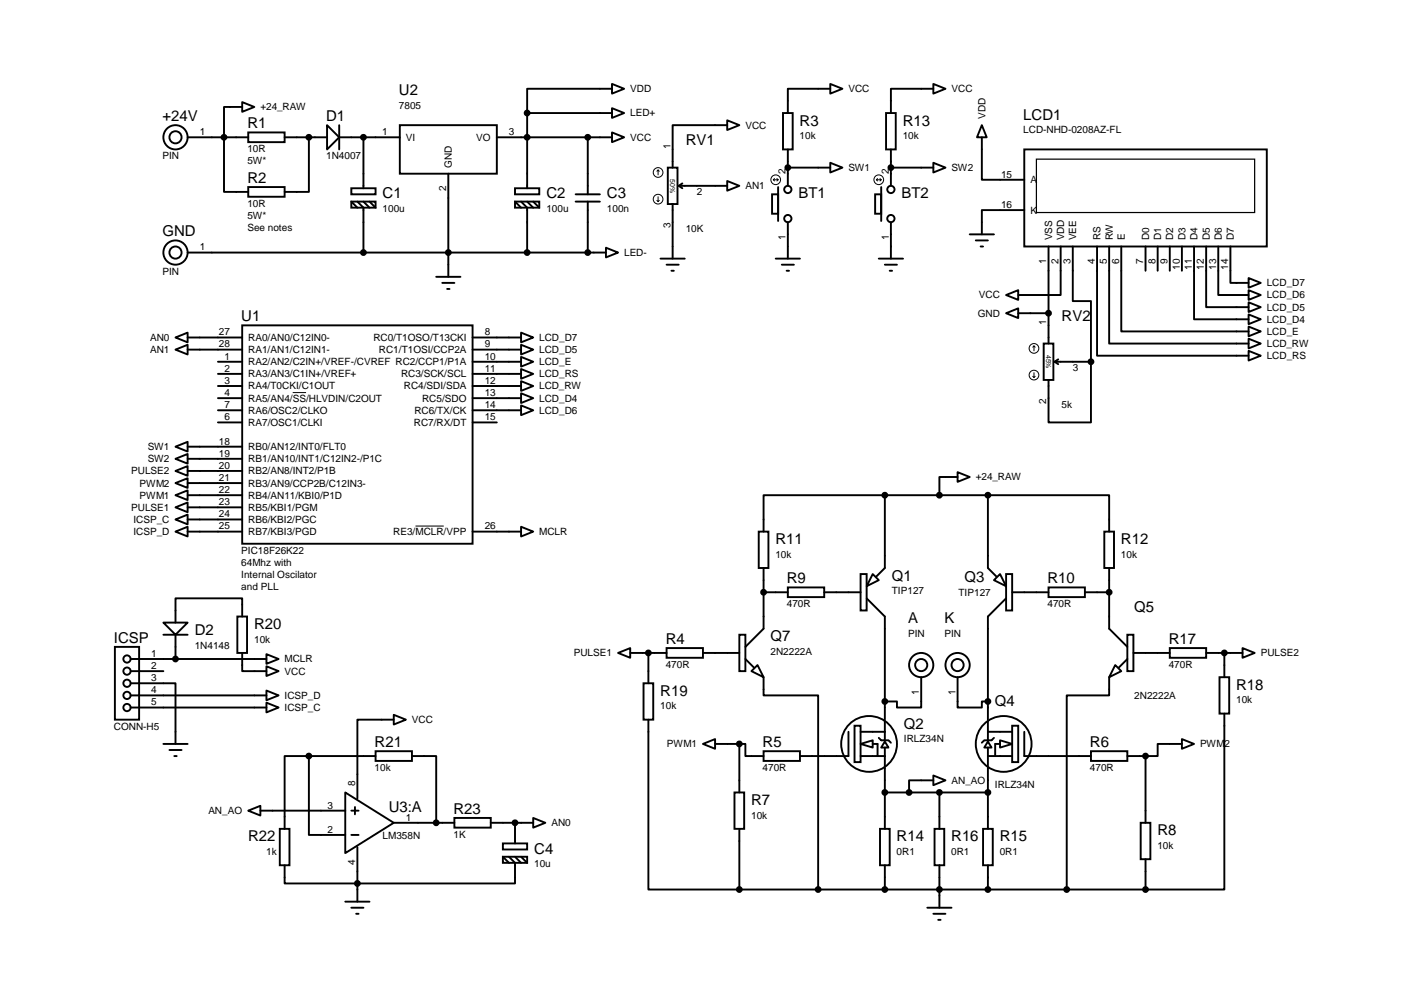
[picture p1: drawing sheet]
<svg xmlns="http://www.w3.org/2000/svg" width="297mm" height="210mm" viewBox="0 0 297 210" stroke-linecap="round" stroke-linejoin="round" font-family="sans-serif">
<g fill="none" stroke="#000" stroke-width=".4">
<path d="M128.2 17.6l2.5 1-2.5 1zM128.2 18.6h-17.8v5.1M173.9 17.6l2.6 1-2.6 1zM173.9 18.6h-8.9v5.1M195.5 17.6l2.6 1-2.6 1zM195.5 18.6h-8.9v5.1M50.7 21.4l2.6 1-2.6 1zM50.7 22.4h-3.8v17.8h5.1M52 27.7h7.6v2.1h-7.6zM52 39.2h7.6v2h-7.6zM52 28.7h-12.7M64.7 28.7v11.5h-5.1"/>
<path d="M68.5 26.2l2.6 2.5-2.6 2.6zM68.5 28.7h-8.9M71.1 26.2v5.1M71.1 28.7h12.7M73.6 39.4h5.1v1.3h-5.1zM76.1 28.7v10.7M83.8 26.2h20.3v10.2h-20.3zM93.9 36.4v21.6M107.9 39.4h5.1v1.3h-5.1zM110.4 23.7v15.7M110.4 23.7h17.8M123.1 28.7v12"/>
<path d="M128.2 27.7l2.5 1-2.5 1.1zM128.2 22.6l2.5 1.1-2.5 1zM128.2 28.7h-24.1M139.9 35.1h2v7.6h-2zM142.2 38.9h10.1M142.2 38.9l.7 .5M142.9 38.4l-.7 .5M152.3 25.2l2.6 1-2.6 1zM152.3 37.9l2.6 1-2.6 1zM152.3 26.2h-11.4v8.9M163 39.2v7.1M164 23.7h2v7.6h-2z"/>
<path d="M165 31.3v7.6M173.9 34.1l2.6 1-2.6 1zM173.9 35.1h-8.9M184.6 39.2v7.1M185.6 23.7h2v7.6h-2zM186.6 31.3v7.6M195.5 34.1l2.6 1-2.6 1zM195.5 35.1h-8.9M205.7 26.2l1 2.5h-2zM205.7 28.7v8.9h8.9M214.6 31.3h50.8v20.3h-50.8zM39.3 52.9h87.6"/>
<path d="M73.6 42.2l1.3 1.3M73.6 42.2h5.1v1.3h-5.1zM74.9 42.2l1.2 1.3v9.4M76.1 42.2l1.3 1.3M77.4 42.2l1.3 1.3M91.4 58h5.1M92.6 59.2h2.6M107.9 42.2l1.3 1.3M107.9 42.2h5.1v1.3h-5.1zM109.2 42.2l1.2 1.3v9.4M110.4 42.2l1.3 1.3M111.7 42.2l1.3 1.3"/>
<path d="M120.6 42.2h5.1M120.6 40.7h5.1M123.1 42.2v10.7M126.9 51.9l2.6 1-2.6 1zM138.4 54.1h5M139.6 55.4h2.6M140.6 56.7h.6M140.9 42.7v11.4M161.7 40.7h1.3v4h-1.3zM162.5 54.1h5.1M163.8 55.4h2.5M164.8 56.7h.5"/>
<path d="M165 46.5v7.6M183.3 40.7h1.3v4h-1.3zM184.1 54.1h5.1M185.4 55.4h2.5M186.4 56.7h.5M186.6 46.5v7.6M203.1 49.1h5.1M204.4 50.3h2.5M205.4 51.6h.5M214.6 44h-8.9v5.1M219.6 51.6v20.3M222.2 51.6v10.2h-8.9"/>
<path d="M224.7 51.6v11.4h3.8v12.7M229.8 51.6v22.9h31.8M232.3 51.6v20.3h29.3M234.9 51.6v17.8h26.7M240 51.6v5.1M242.5 51.6v5.1M245 51.6v5.1M247.6 51.6v5.1M250.1 51.6v15.2h11.5M252.7 51.6v12.7h8.9M255.2 51.6v10.2h6.4M257.7 51.6v7.6h3.9"/>
<path d="M261.6 58.2l2.5 1-2.5 1zM36.8 70.7l2.5-1.1v2.1zM36.8 73.2l2.5-1v2zM39.3 70.7h11.4M39.3 73.2h11.4M45.7 75.7h5M45.7 78.3h5M50.7 68.1h48.3v45.7h-48.3zM93.7 60.5h.5M99 70.7h10.2M99 75.7h10.2M99 78.3h10.2"/>
<path d="M99 73.2h10.2M109.2 79.8l2.5 1-2.5 1zM109.2 77.3l2.5 1-2.5 1zM109.2 72.2l2.5 1-2.5 1zM109.2 69.6l2.5 1.1-2.5 1zM109.2 74.7l2.5 1-2.5 1.1zM210.8 65.6l2.5-1v2zM210.8 61.8l2.5-1.1v2.1zM213.3 65.6h6.3M218.6 71.9h2.1v7.6h-2.1zM220.9 75.7h7.6M220.9 75.7l.8 .5"/>
<path d="M221.7 75.2l-.8 .5M228.5 75.7v12.7h-8.9v-8.9M261.6 60.7l2.5 1.1-2.5 1zM261.6 63.3l2.5 1-2.5 1zM261.6 65.8l2.5 1-2.5 1.1zM261.6 68.4l2.5 1-2.5 1zM261.6 70.9l2.5 1-2.5 1zM261.6 73.4l2.5 1.1-2.5 1zM36.8 93.5l2.5-1v2zM36.8 98.6l2.5-1v2zM36.8 96.1l2.5-1.1v2.1zM39.3 93.5h11.4"/>
<path d="M39.3 98.6h11.4M39.3 96.1h11.4M45.7 85.9h5M45.7 83.4h5M45.7 80.8h5M45.7 88.4h5M99 85.9h10.2M99 83.4h10.2M99 80.8h10.2M99 88.4h5.1M109.2 84.9l2.5 1-2.5 1zM109.2 82.3l2.5 1.1-2.5 1z"/>
<path d="M200.6 98.8l2.5 1.1-2.5 1zM200.6 99.9h-3.8v3.8M36.8 108.8l2.5-1.1v2.1zM36.8 111.3l2.5-1v2zM36.8 103.7l2.5-1v2zM36.8 101.1l2.5-1v2.1zM36.8 106.2l2.5-1v2zM39.3 108.8h11.4M39.3 111.3h11.4M39.3 103.7h11.4M39.3 101.1h11.4M39.3 106.2h11.4"/>
<path d="M99 111.3h10.2M109.2 110.3l2.5 1-2.5 1zM158.9 111.3h2.1v7.6h-2.1zM160 118.9v12.7l-3.9 3.8M185.4 103.7h-25.4v7.6M185.4 103.7v15.2l-1.8 1.8M185.4 103.7h21.5M206.9 103.7h25.4v7.6M206.9 103.7v15.2l1.8 1.8M231.3 111.3h2.1v7.6h-2.1zM232.3 118.9v12.7l3.9 3.8M24.1 135.4h5v15.3h-5z"/>
<path d="M27.4 138h28.4M34.2 130.3h5.1l-2.5 2.6zM34.2 132.9h5.1M36.8 132.9v5.1M49.7 129.1h2v7.6h-2zM50.7 129.1v-3.8h-13.9v5M50.7 136.7v3.8h5.1M55.8 136.9l2.6 1.1-2.6 1zM55.8 139.5l2.6 1-2.6 1zM129.5 136.7l2.5-1v2zM132 136.7h7.6M135.8 136.7v6.3"/>
<path d="M139.6 135.7h7.7v2h-7.7zM147.3 136.7h7.6M154.9 132.9h1.2v7.6h-1.2zM156.1 138l1.8 1.7M160 124h5M165 123h7.7v2h-7.7zM180.3 124h-7.6M180.3 120.2h1.2v7.6h-1.2zM181.5 125.3l3.9 3.8v21.6M182.8 120.2l1.3 1.3-2.6 1.2zM208.2 121.5l1.3-1.3 1.3 2.5zM210.8 120.2h1.2v7.6h-1.2z"/>
<path d="M210.8 125.3l-3.9 3.8v21.6M212 124h7.6M219.6 123h7.7v2h-7.7zM232.3 124h-5M233.6 139.2l1.3 1.3-2.6 1.3zM236.2 132.9h1.2v7.6h-1.2zM236.2 138l-1.8 1.7M237.4 136.7h7.6M245 135.7h7.7v2h-7.7zM252.7 136.7h7.6M256.5 136.7v5.1M260.3 135.7l2.5 1-2.5 1z"/>
<path d="M27.4 143h9.4v12.7M27.4 145.6h28.4M27.4 140.5h6.8M34.2 155.7h5.1M35.5 157h2.5M36.5 158.3h.5M55.8 144.6l2.6 1-2.6 1zM55.8 147.1l2.6 1-2.6 1zM55.8 148.1h-28.4M64.7 158.3h-5.1v15.2M64.7 158.3h14M64.7 158.3v16.5h7.6"/>
<path d="M78.7 157.3h7.6v2h-7.6zM82.5 149.6l2.5 1.1-2.5 1zM82.5 150.7h-7.6v16.5M86.3 158.3h5.1v14M134.8 143h2v7.7h-2zM135.8 150.7v35.5h19.1M147.3 155.7l2.5-1v2.1zM149.8 155.7h5.1M154.9 155.7v10.2M154.9 155.7h1.2v2.6h3.9M157.4 140.5l1.3-1.3 1.3 2.6zM160 157.3h7.6v2h-7.6z"/>
<path d="M160 141.8v3.8h11.4v40.6M177.7 153.2v5.1h-10.1M179 151.9h1.3v7.7h-1.3zM180.3 155.7l2.5-.7v1.5zM180.3 158.3h5.1M180.3 153.2h5.1M182.8 155.7h1v2.6M184.1 154.5l.5 .5h1.5l.5 .5M185.4 150.9v4.1M185.4 156.5v17M185.4 155.2l.7 1.3h-1.5zM193 141.8v6.3h-5.1v-1.2h-2.5"/>
<path d="M200.6 141.8v6.3h5.1v-1.2h1.2M206.9 153.2h5.1M206.9 158.3h5.1M206.9 155.2l.8 1.3h-1.5zM206.9 150.9v4.1M206.9 156.5v17M208.2 154.5l-.5 .5h-1.5l-.5 .5M209.5 155.7h-1v2.6M209.5 155l2.5 .7-2.5 .8zM212 151.9h1.3v7.7h-1.3zM214.6 153.2v5.1h13.9M228.5 157.3h7.7v2h-7.7z"/>
<path d="M232.3 141.8v3.8h-8.8v40.6M240 158.3v14M240 158.3h-3.8M247.6 154.7l2.5 1-2.5 1.1zM247.6 155.7h-5.1v2.6h-2.5M255.5 141.8h2v7.6h-2zM256.5 149.4v36.8h-16.5M52 169.7l2.5-1v2zM54.5 169.7h17.8M58.6 173.5h2v7.6h-2zM72.3 165.9l10.2 6.4-10.2 6.3zM73.6 169.7h1.5"/>
<path d="M73.6 174.8h1.5M74.4 169v1.5M74.9 177.3v11.5M82.5 172.3h12.7M95.2 171.2h7.6v2.1h-7.6zM102.8 172.3h8.9M105.3 176.6h5.1v1.2h-5.1zM105.3 179.4h5.1v1.2h-5.1zM105.3 179.4l1.3 1.2M106.6 179.4l1.3 1.2v4.4h-48.3v-3.9M107.9 172.3v4.3M107.9 179.4l1.3 1.2"/>
<path d="M109.2 179.4l1.2 1.2M111.7 171.2l2.5 1.1-2.5 1zM153.9 165.9h2v7.6h-2zM154.9 173.5v12.7M184.3 173.5h2.1v7.6h-2.1zM185.4 165.9h21.5M195.5 162.3l2.6 1.1-2.6 1zM195.5 163.4h-5.1v2.5M195.8 173.5h2v7.6h-2zM196.8 165.9v7.6M205.9 173.5h2.1v7.6h-2.1zM238.9 172.3h2.1v7.6h-2.1z"/>
<path d="M240 179.9v6.3M72.3 188.8h5.1M73.6 190h2.5M74.6 191.3h.5M154.9 186.2h85.1M185.4 181.1v5.1M194.2 190h5.1M195.5 191.3h2.6M196.5 192.6h.5M196.8 181.1v8.9M206.9 181.1v5.1"/>
<circle cx="36.8" cy="28.7" r="1.27"/>
<circle cx="36.8" cy="28.7" r="2.54"/>
<circle cx="165" cy="39.7" r=".76"/>
<circle cx="186.6" cy="39.7" r=".76"/>
<circle cx="36.8" cy="52.9" r="1.27"/>
<circle cx="36.8" cy="52.9" r="2.54"/>
<circle cx="165" cy="45.8" r=".76"/>
<circle cx="186.6" cy="45.8" r=".76"/>
<circle cx="26.6" cy="138" r=".76"/>
<circle cx="193" cy="139.2" r="1.27"/>
<circle cx="193" cy="139.2" r="2.54"/>
<circle cx="200.6" cy="139.2" r="1.27"/>
<circle cx="200.6" cy="139.2" r="2.54"/>
<circle cx="26.6" cy="143" r=".76"/>
<circle cx="26.6" cy="148.1" r=".76"/>
<circle cx="26.6" cy="145.6" r=".76"/>
<circle cx="26.6" cy="140.5" r=".76"/>
<circle cx="182" cy="155.7" r="5.8"/>
<circle cx="210.2" cy="155.7" r="5.8"/>
</g>
<g fill="none" stroke="#000" stroke-width=".21">
<path d="M137.9 35.6v1M137.9 35.6l-.3 .3M137.9 35.6l.2 .3M162 37.6h1M162.2 37.4l-.2 .2 .2 .3M162.7 37.4l.3 .2M163 37.6l-.3 .3M183.6 37.6h1M183.8 37.4l-.2 .2 .2 .3M184.3 37.4l.3 .2M184.6 37.6l-.3 .3M137.6 42l.3 .2"/>
<path d="M137.9 41.2v1M138.1 42l-.2 .2M216.3 78.8l.3 .2M216.6 72.4v1M216.6 78v1M216.6 72.4l-.3 .3M216.6 72.4l.2 .3M216.8 78.8l-.2 .2M61.3 82.2h2.8M87 110.1h6"/>
<circle cx="137.9" cy="36.1" r="1.02"/>
<circle cx="162.5" cy="37.6" r="1.02"/>
<circle cx="184.1" cy="37.6" r="1.02"/>
<circle cx="137.9" cy="41.7" r="1.02"/>
<circle cx="216.6" cy="72.9" r="1.02"/>
<circle cx="216.6" cy="78.5" r="1.02"/>
</g>
<g fill="#000" stroke="#000" stroke-width=".4">
<circle cx="46.9" cy="28.7" r=".51"/>
<circle cx="64.7" cy="28.7" r=".51"/>
<circle cx="76.1" cy="28.7" r=".51"/>
<circle cx="110.4" cy="28.7" r=".51"/>
<circle cx="110.4" cy="23.7" r=".51"/>
<circle cx="123.1" cy="28.7" r=".51"/>
<circle cx="165" cy="35.1" r=".51"/>
<circle cx="186.6" cy="35.1" r=".51"/>
<circle cx="76.1" cy="52.9" r=".51"/>
<circle cx="93.9" cy="52.9" r=".51"/>
<circle cx="110.4" cy="52.9" r=".51"/>
<circle cx="123.1" cy="52.9" r=".51"/>
<circle cx="219.6" cy="65.6" r=".51"/>
<circle cx="228.5" cy="75.7" r=".51"/>
<circle cx="185.4" cy="103.7" r=".51"/>
<circle cx="196.8" cy="103.7" r=".51"/>
<circle cx="206.9" cy="103.7" r=".51"/>
<circle cx="36.8" cy="138" r=".51"/>
<circle cx="135.8" cy="136.7" r=".51"/>
<circle cx="160" cy="124" r=".51"/>
<circle cx="232.3" cy="124" r=".51"/>
<circle cx="256.5" cy="136.7" r=".51"/>
<circle cx="64.7" cy="158.3" r=".51"/>
<circle cx="154.9" cy="155.7" r=".51"/>
<circle cx="185.4" cy="146.9" r=".51"/>
<circle cx="206.9" cy="146.9" r=".51"/>
<circle cx="240" cy="158.3" r=".51"/>
<circle cx="91.4" cy="172.3" r=".51"/>
<circle cx="107.9" cy="172.3" r=".51"/>
<circle cx="185.4" cy="165.9" r=".51"/>
<circle cx="190.4" cy="165.9" r=".51"/>
<circle cx="196.8" cy="165.9" r=".51"/>
<circle cx="206.9" cy="165.9" r=".51"/>
<circle cx="74.9" cy="185" r=".51"/>
<circle cx="154.9" cy="186.2" r=".51"/>
<circle cx="171.4" cy="186.2" r=".51"/>
<circle cx="185.4" cy="186.2" r=".51"/>
<circle cx="196.8" cy="186.2" r=".51"/>
<circle cx="206.9" cy="186.2" r=".51"/>
<circle cx="223.5" cy="186.2" r=".51"/>
<circle cx="240" cy="186.2" r=".51"/>
</g>
<path d="M217.1 33.3h45.7v11.2h-45.7z" fill="none" stroke="#000" stroke-width=".25"/>
<g font-size="3.1">
<text x="83.6" y="20">U2</text>
<text x="34" y="25.3">+24V</text>
<text x="51.8" y="26.9">R1</text>
<text x="68.3" y="25.3">D1</text>
<text x="167.5" y="26.3">R3</text>
<text x="189.1" y="26.3">R13</text>
<text x="214.4" y="25">LCD1</text>
<text x="143.7" y="30.4">RV1</text>
<text x="51.8" y="38.3">R2</text>
<text x="80.2" y="41.6">C1</text>
<text x="114.4" y="41.6">C2</text>
<text x="127.1" y="41.6">C3</text>
<text x="167.3" y="41.6">BT1</text>
<text x="188.8" y="41.6">BT2</text>
<text x="34" y="49.5">GND</text>
<text x="50.5" y="67.2">U1</text>
<text x="222.4" y="67.2">RV2</text>
<text x="162.4" y="113.9">R11</text>
<text x="234.8" y="113.9">R12</text>
<text x="164.8" y="122.1">R9</text>
<text x="186.8" y="121.5">Q1</text>
<text x="202.1" y="121.8">Q3</text>
<text x="219.4" y="122.1">R10</text>
<text x="53.2" y="131.7">R20</text>
<text x="190.2" y="130.4">A</text>
<text x="197.8" y="130.4">K</text>
<text x="237.6" y="128.2">Q5</text>
<text x="23.9" y="134.5">ICSP</text>
<text x="40.8" y="133">D2</text>
<text x="139.4" y="134.8">R4</text>
<text x="161.4" y="134.2">Q7</text>
<text x="244.8" y="134.8">R17</text>
<text x="138.3" y="145.7">R19</text>
<text x="208.4" y="147.7">Q4</text>
<text x="258.9" y="144.4">R18</text>
<text x="189.4" y="152.5">Q2</text>
<text x="78.5" y="156.4">R21</text>
<text x="159.7" y="156.4">R5</text>
<text x="228.3" y="156.4">R6</text>
<text x="81.4" y="170.1">U3:A</text>
<text x="95" y="170.3">R23</text>
<text x="157.3" y="168.5">R7</text>
<text x="52" y="176.1">R22</text>
<text x="111.9" y="178.7">C4</text>
<text x="187.8" y="176.1">R14</text>
<text x="199.3" y="176.1">R16</text>
<text x="209.4" y="176.1">R15</text>
<text x="242.4" y="174.9">R8</text>
</g>
<g font-size="2.1">
<text x="54.5" y="23.1">+24_RAW</text>
<text x="83.6" y="22.8">7805</text>
<text x="132" y="19.3">VDD</text>
<text x="177.7" y="19.3">VCC</text>
<text x="199.3" y="19.3">VCC</text>
<text x="41.8" y="28.3">1</text>
<text x="80" y="28.3">1</text>
<text x="85" y="29.5">VI</text>
<text x="99.8" y="29.5">VO</text>
<text x="106.6" y="28.3">3</text>
<text x="132" y="29.5">VCC</text>
<text x="132" y="24.4">LED+</text>
<text x="156.1" y="26.9">VCC</text>
<text x="167.5" y="29.2">10k</text>
<text x="189.1" y="29.2">10k</text>
<text x="206.4" y="24.9" transform="rotate(-90 206.4 24.9)">VDD</text>
<text x="214.4" y="27.9">LCD-NHD-0208AZ-FL</text>
<text x="34" y="33.4">PIN</text>
<text x="51.8" y="31.9">10R</text>
<text x="51.8" y="34.4">5W*</text>
<text x="68.3" y="33.4">1N4007</text>
<text x="94.7" y="35.1" transform="rotate(-90 94.7 35.1)">GND</text>
<text x="140.4" y="31.3" transform="rotate(-90 140.4 31.3)">1</text>
<text x="177.7" y="35.8">SW1</text>
<text x="199.3" y="35.8">SW2</text>
<text x="93.4" y="40.1" transform="rotate(-90 93.4 40.1)">2</text>
<text x="146" y="40.8">2</text>
<text x="156.1" y="39.6">AN1</text>
<text x="164.6" y="36.4" transform="rotate(-90 164.6 36.4)">2</text>
<text x="186.2" y="36.4" transform="rotate(-90 186.2 36.4)">2</text>
<text x="209.7" y="37.2">15</text>
<text x="215.8" y="38.4">A</text>
<text x="51.8" y="43.3">10R</text>
<text x="51.8" y="45.8">5W*</text>
<text x="80.2" y="44.4">100u</text>
<text x="114.4" y="44.4">100u</text>
<text x="127.1" y="44.4">100n</text>
<text x="140.4" y="47.7" transform="rotate(-90 140.4 47.7)">3</text>
<text x="209.7" y="43.5">16</text>
<text x="215.8" y="44.7">K</text>
<text x="41.8" y="52.4">1</text>
<text x="51.8" y="48.4">See notes</text>
<text x="130.7" y="53.6">LED-</text>
<text x="143.7" y="48.6">10K</text>
<text x="164.6" y="50.2" transform="rotate(-90 164.6 50.2)">1</text>
<text x="186.2" y="50.2" transform="rotate(-90 186.2 50.2)">1</text>
<text x="220.4" y="50.3" transform="rotate(-90 220.4 50.3)">VSS</text>
<text x="222.9" y="50.3" transform="rotate(-90 222.9 50.3)">VDD</text>
<text x="225.5" y="50.3" transform="rotate(-90 225.5 50.3)">VEE</text>
<text x="230.5" y="50.3" transform="rotate(-90 230.5 50.3)">RS</text>
<text x="233.1" y="50.3" transform="rotate(-90 233.1 50.3)">RW</text>
<text x="235.6" y="50.3" transform="rotate(-90 235.6 50.3)">E</text>
<text x="240.7" y="50.3" transform="rotate(-90 240.7 50.3)">D0</text>
<text x="243.2" y="50.3" transform="rotate(-90 243.2 50.3)">D1</text>
<text x="245.8" y="50.3" transform="rotate(-90 245.8 50.3)">D2</text>
<text x="248.3" y="50.3" transform="rotate(-90 248.3 50.3)">D3</text>
<text x="250.9" y="50.3" transform="rotate(-90 250.9 50.3)">D4</text>
<text x="253.4" y="50.3" transform="rotate(-90 253.4 50.3)">D5</text>
<text x="255.9" y="50.3" transform="rotate(-90 255.9 50.3)">D6</text>
<text x="258.5" y="50.3" transform="rotate(-90 258.5 50.3)">D7</text>
<text x="34" y="57.5">PIN</text>
<text x="219.2" y="55.3" transform="rotate(-90 219.2 55.3)">1</text>
<text x="221.7" y="55.3" transform="rotate(-90 221.7 55.3)">2</text>
<text x="224.3" y="55.3" transform="rotate(-90 224.3 55.3)">3</text>
<text x="229.3" y="55.3" transform="rotate(-90 229.3 55.3)">4</text>
<text x="231.9" y="55.3" transform="rotate(-90 231.9 55.3)">5</text>
<text x="234.4" y="55.3" transform="rotate(-90 234.4 55.3)">6</text>
<text x="239.5" y="55.3" transform="rotate(-90 239.5 55.3)">7</text>
<text x="242" y="55.3" transform="rotate(-90 242 55.3)">8</text>
<text x="244.6" y="55.3" transform="rotate(-90 244.6 55.3)">9</text>
<text x="247.1" y="56.5" transform="rotate(-90 247.1 56.5)">10</text>
<text x="249.7" y="56.5" transform="rotate(-90 249.7 56.5)">11</text>
<text x="252.2" y="56.5" transform="rotate(-90 252.2 56.5)">12</text>
<text x="254.7" y="56.5" transform="rotate(-90 254.7 56.5)">13</text>
<text x="257.3" y="56.5" transform="rotate(-90 257.3 56.5)">14</text>
<text x="265.4" y="59.9">LCD_D7</text>
<text x="205.1" y="62.5">VCC</text>
<text x="265.4" y="62.5">LCD_D6</text>
<text x="265.4" y="65">LCD_D5</text>
<text x="31.4" y="71.4">AN0</text>
<text x="45.9" y="70.2">27</text>
<text x="52" y="71.4">RA0/AN0/C12IN0-</text>
<text x="78.2" y="71.4">RC0/T1OSO/T13CKI</text>
<text x="101.5" y="70.2">8</text>
<text x="113" y="71.4">LCD_D7</text>
<text x="204.8" y="66.3">GND</text>
<text x="219.2" y="68.1" transform="rotate(-90 219.2 68.1)">1</text>
<text x="265.4" y="67.6">LCD_D4</text>
<text x="265.4" y="70.1">LCD_E</text>
<text x="31.4" y="73.9">AN1</text>
<text x="45.9" y="72.7">28</text>
<text x="47" y="75.3">1</text>
<text x="47" y="77.8">2</text>
<text x="52" y="73.9">RA1/AN1/C12IN1-</text>
<text x="52" y="76.5">RA2/AN2/C2IN+/VREF-/CVREF RC2/CCP1/P1A</text>
<text x="79.4" y="73.9">RC1/T1OSI/CCP2A</text>
<text x="101.5" y="77.8">11</text>
<text x="101.5" y="75.3">10</text>
<text x="101.5" y="72.7">9</text>
<text x="113" y="73.9">LCD_D5</text>
<text x="113" y="76.5">LCD_E</text>
<text x="224.7" y="77.6">3</text>
<text x="265.4" y="72.6">LCD_RW</text>
<text x="265.4" y="75.2">LCD_RS</text>
<text x="47" y="82.9">4</text>
<text x="47" y="80.4">3</text>
<text x="52" y="81.5">RA4/T0CKI/C1OUT</text>
<text x="52" y="79">RA3/AN3/C1IN+/VREF+</text>
<text x="84" y="79">RC3/SCK/SCL</text>
<text x="84.6" y="81.5">RC4/SDI/SDA</text>
<text x="101.5" y="82.9">13</text>
<text x="101.5" y="80.4">12</text>
<text x="113" y="81.5">LCD_RW</text>
<text x="113" y="79">LCD_RS</text>
<text x="47" y="85.4">7</text>
<text x="47" y="88">6</text>
<text x="52" y="84.1">RA5/AN4/SS/HLVDIN/C2OUT</text>
<text x="52" y="86.6">RA6/OSC2/CLKO</text>
<text x="52" y="89.2">RA7/OSC1/CLKI</text>
<text x="86.7" y="89.2">RC7/RX/DT</text>
<text x="86.8" y="86.6">RC6/TX/CK</text>
<text x="88.4" y="84.1">RC5/SDO</text>
<text x="101.5" y="88">15</text>
<text x="101.5" y="85.4">14</text>
<text x="113" y="86.6">LCD_D6</text>
<text x="113" y="84.1">LCD_D4</text>
<text x="219.2" y="84.5" transform="rotate(-90 219.2 84.5)">2</text>
<text x="222.4" y="85.4">5k</text>
<text x="31" y="94.2">SW1</text>
<text x="45.9" y="93.1">18</text>
<text x="45.9" y="95.6">19</text>
<text x="52" y="94.2">RB0/AN12/INT0/FLT0</text>
<text x="27.5" y="99.3">PULSE2</text>
<text x="29.2" y="101.9">PWM2</text>
<text x="31" y="96.8">SW2</text>
<text x="45.9" y="98.1">20</text>
<text x="45.9" y="100.7">21</text>
<text x="52" y="96.8">RB1/AN10/INT1/C12IN2-/P1C</text>
<text x="52" y="99.3">RB2/AN8/INT2/P1B</text>
<text x="52" y="101.9">RB3/AN9/CCP2B/C12IN3-</text>
<text x="204.4" y="100.6">+24_RAW</text>
<text x="27.5" y="106.9">PULSE1</text>
<text x="29.2" y="104.4">PWM1</text>
<text x="45.9" y="103.2">22</text>
<text x="45.9" y="105.8">23</text>
<text x="52" y="104.4">RB4/AN11/KBI0/P1D</text>
<text x="52" y="106.9">RB5/KBI1/PGM</text>
<text x="27.9" y="109.5">ICSP_C</text>
<text x="27.9" y="112">ICSP_D</text>
<text x="45.9" y="108.3">24</text>
<text x="45.9" y="110.8">25</text>
<text x="52" y="109.5">RB6/KBI2/PGC</text>
<text x="52" y="112">RB7/KBI3/PGD</text>
<text x="82.4" y="112">RE3/MCLR/VPP</text>
<text x="101.5" y="110.8">26</text>
<text x="113" y="112">MCLR</text>
<text x="50.5" y="115.9">PIC18F26K22</text>
<text x="50.5" y="118.4">64Mhz with</text>
<text x="162.4" y="116.8">10k</text>
<text x="234.8" y="116.8">10k</text>
<text x="50.5" y="121">Internal Oscilator</text>
<text x="50.5" y="123.5">and PLL</text>
<text x="186.8" y="124.4">TIP127</text>
<text x="200.8" y="124.8">TIP127</text>
<text x="164.8" y="127.1">470R</text>
<text x="219.4" y="127.1">470R</text>
<text x="31.7" y="137.5">1</text>
<text x="40.8" y="135.8">1N4148</text>
<text x="53.2" y="134.6">10k</text>
<text x="120.2" y="137.4">PULSE1</text>
<text x="161.4" y="137.1">2N2222A</text>
<text x="190.2" y="133.3">PIN</text>
<text x="197.8" y="133.3">PIN</text>
<text x="264.1" y="137.4">PULSE2</text>
<text x="31.7" y="140.1">2</text>
<text x="31.7" y="142.6">3</text>
<text x="59.6" y="138.7">MCLR</text>
<text x="59.6" y="141.2">VCC</text>
<text x="139.4" y="139.8">470R</text>
<text x="244.8" y="139.8">470R</text>
<text x="31.7" y="145.1">4</text>
<text x="31.7" y="147.7">5</text>
<text x="59.6" y="146.3">ICSP_D</text>
<text x="59.6" y="148.8">ICSP_C</text>
<text x="138.3" y="148.5">10k</text>
<text x="192.5" y="145.5" transform="rotate(-90 192.5 145.5)">1</text>
<text x="200.1" y="145.5" transform="rotate(-90 200.1 145.5)">1</text>
<text x="237.6" y="146.4">2N2222A</text>
<text x="258.9" y="147.3">10k</text>
<text x="23.9" y="152.7">CONN-H5</text>
<text x="86.3" y="151.4">VCC</text>
<text x="189.4" y="155.4">IRLZ34N</text>
<text x="78.5" y="161.4">10k</text>
<text x="139.7" y="156.5">PWM1</text>
<text x="159.7" y="161.4">470R</text>
<text x="228.3" y="161.4">470R</text>
<text x="251.4" y="156.5">PWM2</text>
<text x="74.4" y="164.6" transform="rotate(-90 74.4 164.6)">8</text>
<text x="199.3" y="164.1">AN_AO</text>
<text x="208.4" y="164.9">IRLZ34N</text>
<text x="43.6" y="170.4">AN_AO</text>
<text x="68.6" y="169.3">3</text>
<text x="85" y="171.8">1</text>
<text x="115.5" y="173">AN0</text>
<text x="157.3" y="171.4">10k</text>
<text x="55.8" y="179">1k</text>
<text x="68.6" y="174.3">2</text>
<text x="80.2" y="175.6">LM358N</text>
<text x="95" y="175.3">1K</text>
<text x="187.8" y="179">0R1</text>
<text x="199.3" y="179">0R1</text>
<text x="209.4" y="179">0R1</text>
<text x="242.4" y="177.7">10k</text>
<text x="74.4" y="181" transform="rotate(-90 74.4 181)">4</text>
<text x="111.9" y="181.5">10u</text>
</g>
<g font-size="1.5">
<text x="140.4" y="37.4" transform="rotate(90 140.4 37.4)">50%</text>
<text x="219.1" y="74.3" transform="rotate(90 219.1 74.3)">45%</text>
</g>
</svg>
